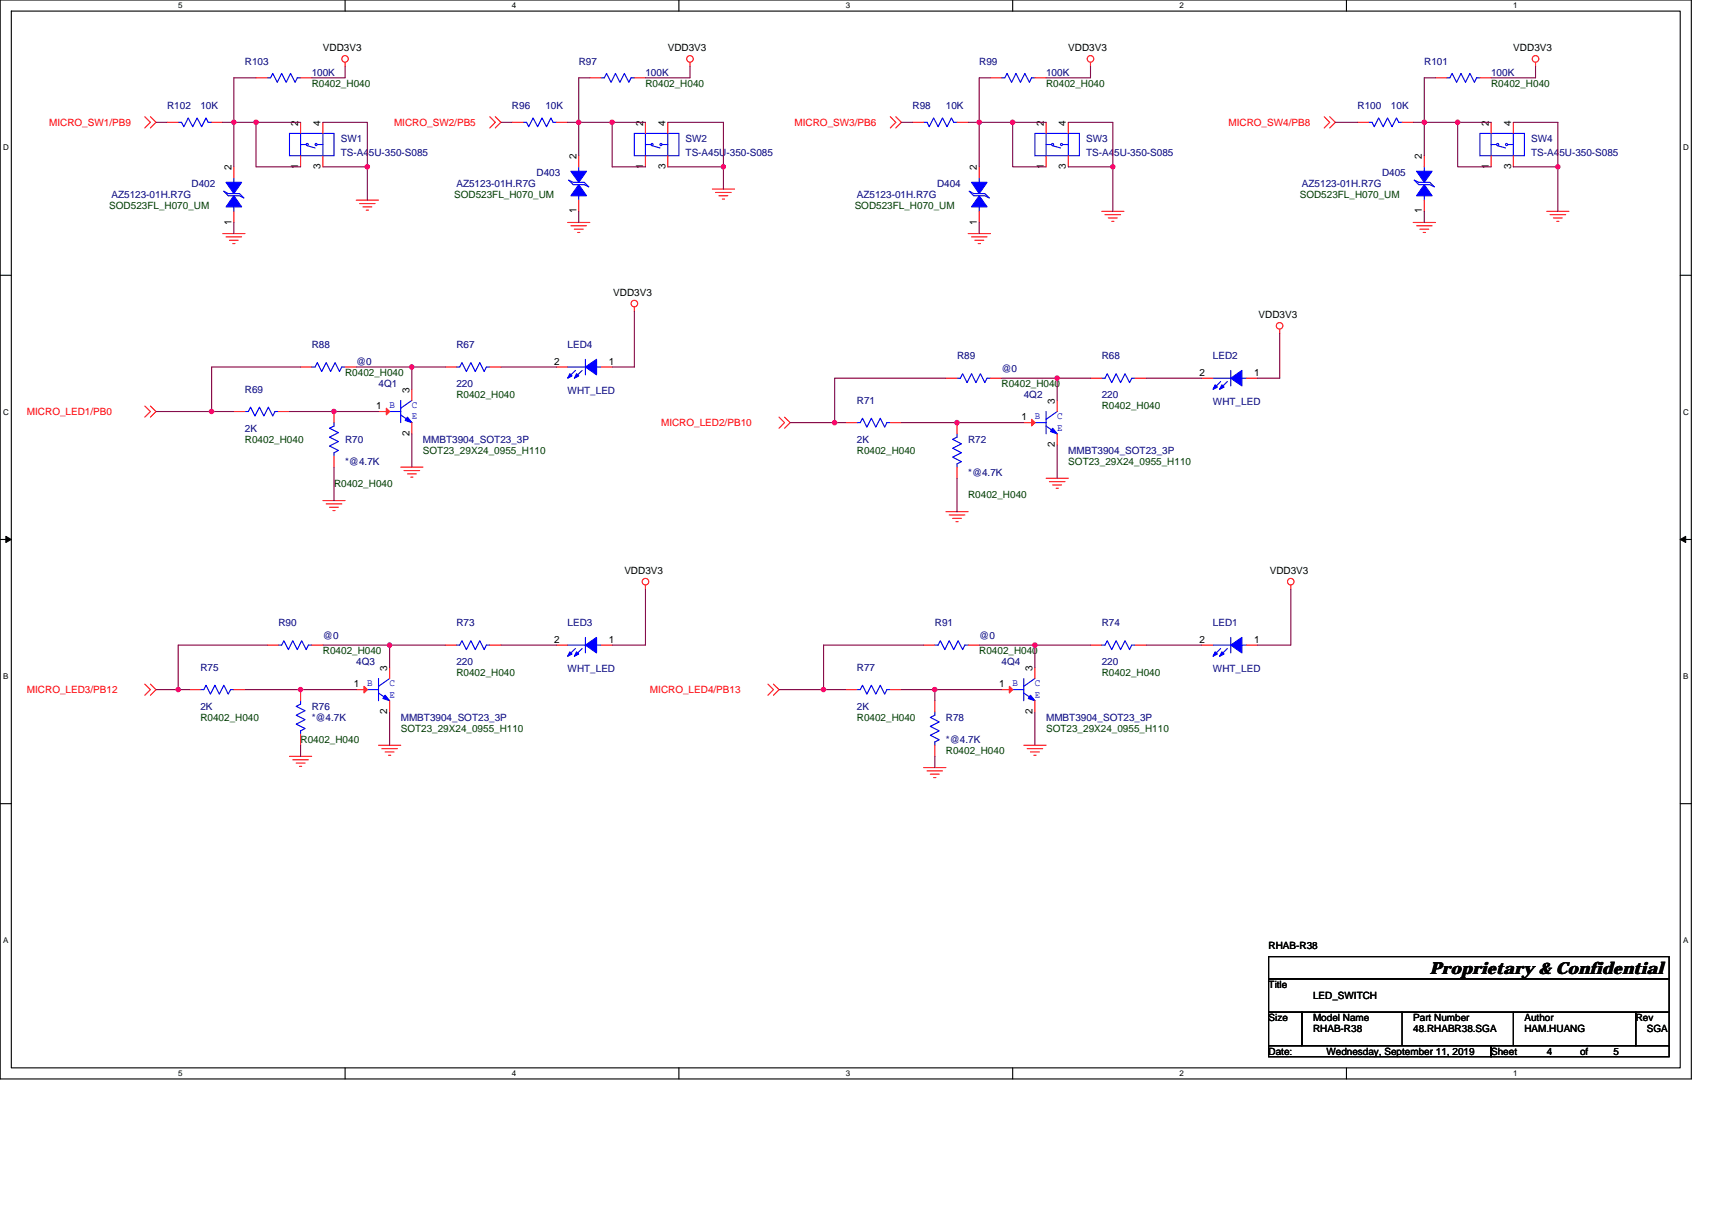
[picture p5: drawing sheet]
<svg xmlns="http://www.w3.org/2000/svg" width="297mm" height="210mm" viewBox="0 0 297 210" stroke-linecap="round" stroke-linejoin="round" font-family="sans-serif">
<path d="M0 0h293.5v187.2h-293.5zM2 1.9h289.5v183.4h-289.5z" fill="none" stroke="#000" stroke-width=".19"/>
<g fill="#fff">
<path d="M30.9 .2h.8v1.6h-.8z"/>
<path d="M30.9 185.5h.8v1.6h-.8z"/>
</g>
<path d="M59.9 0v1.9M59.9 185.3v1.9" fill="none" stroke="#000" stroke-width=".19"/>
<g fill="#fff">
<path d="M88.8 .2h.8v1.6h-.8z"/>
<path d="M88.8 185.5h.8v1.6h-.8z"/>
</g>
<path d="M117.8 0v1.9M117.8 185.3v1.9" fill="none" stroke="#000" stroke-width=".19"/>
<g fill="#fff">
<path d="M146.7 .2h.8v1.6h-.8z"/>
<path d="M146.7 185.5h.8v1.6h-.8z"/>
</g>
<path d="M175.7 0v1.9M175.7 185.3v1.9" fill="none" stroke="#000" stroke-width=".19"/>
<g fill="#fff">
<path d="M204.7 .2h.7v1.6h-.7z"/>
<path d="M204.7 185.5h.7v1.6h-.7z"/>
</g>
<path d="M233.6 0v1.9M233.6 185.3v1.9" fill="none" stroke="#000" stroke-width=".19"/>
<g fill="#fff">
<path d="M262.6 .2h.7v1.6h-.7z"/>
<path d="M262.6 185.5h.7v1.6h-.7z"/>
<path d="M.5 24.8h1v1.6h-1z"/>
<path d="M292 24.8h1v1.6h-1z"/>
<path d="M.5 70.7h1v1.5h-1z"/>
<path d="M292 70.7h1v1.5h-1z"/>
</g>
<path d="M0 47.8h2M291.5 47.8h2" fill="none" stroke="#000" stroke-width=".19"/>
<g fill="#fff">
<path d="M.5 116.5h.9v1.6h-.9z"/>
<path d="M292 116.5h.9v1.6h-.9z"/>
</g>
<path d="M0 93.6h2M291.5 93.6h2" fill="none" stroke="#000" stroke-width=".19"/>
<path d="M1 93.1l1 .5-1 .5zM291.5 93.6l1-.5v1z" fill="#000" stroke="#000" stroke-width=".17"/>
<g fill="#fff">
<path d="M.5 162.4h.9v1.5h-.9z"/>
<path d="M292 162.4h.9v1.5h-.9z"/>
</g>
<path d="M0 139.5h2M291.5 139.5h2M220.1 175.7h5.8v5.8h-5.8zM220.1 166h69.5v3.9h-69.5zM220.1 169.9h69.5v5.8h-69.5zM225.9 175.7h57.9v5.8h-57.9zM243.3 175.7v5.8M262.6 175.7v5.8M283.8 175.7h5.8v5.8h-5.8zM220.1 181.5h38.6v1.9h-38.6zM258.7 181.5h30.9v1.9h-30.9z" fill="none" stroke="#000" stroke-width=".19"/>
<g fill="none" stroke="#f00" stroke-width=".19">
<path d="M44.4 13.5h2M52.2 13.5h1.9M59.9 10.8v.8M102.3 13.5h2M110.1 13.5h1.9M119.7 10.8v.8M171.8 13.5h2M179.6 13.5h1.9M189.2 10.8v.8M249.1 13.5h1.9M256.8 13.5h1.9M266.4 10.8v.8"/>
<path d="M25.1 20.3l1 .9-1 1M26.1 20.3l1 .9-1 1M29 21.2h1.9M36.7 21.2h1.9M40.6 36.7v1.9M40.6 29v1.9M52.2 27v2M52.2 21.2v2M56 27v2M56 21.2v2M61.8 34.7h3.9M62.4 35.3h2.7"/>
<path d="M63 35.9h1.5M63.5 36.5h.4M85 20.3l.9 .9-.9 1M85.9 20.3l1 .9-1 1M88.8 21.2h2M96.6 21.2h1.9M98.5 38.6h3.8M99.1 39.2h2.7M99.6 39.8h1.6M100.4 34.7v2M100.4 27v2M112 27v2"/>
<path d="M112 21.2v2M115.9 27v2M115.9 21.2v2M123.6 32.8h3.8M124.2 33.4h2.7M124.7 34h1.6M125.3 34.5h.4M154.5 20.3l.9 .9-.9 1M155.4 20.3l1 .9-1 1M158.3 21.2h1.9M166 21.2h2M169.9 36.7v1.9"/>
<path d="M169.9 29v1.9M181.5 27v2M181.5 21.2v2M185.4 27v2M185.4 21.2v2M191.2 36.7h3.8M191.7 37.3h2.7M192.3 37.8h1.5M192.9 38.4h.4M229.8 20.3l.9 .9-.9 1M230.7 20.3l1 .9-1 1M235.5 21.2h2"/>
<path d="M243.3 21.2h1.9M245.2 38.6h3.9M245.8 39.2h2.7M246.4 39.8h1.5M247.1 34.7v2M247.1 27v2M258.7 27v2M258.7 21.2v2M262.6 27v2M262.6 21.2v2M268.4 36.7h3.8M268.9 37.3h2.7"/>
<path d="M269.5 37.8h1.6M270.1 38.4h.4M38.6 40.5h3.9M39.2 41.1h2.7M39.8 41.7h1.5M40.4 42.3h.4M100.2 40.3h.4M110.1 53.3v.7M168 40.5h3.8M168.6 41.1h2.7M169.1 41.7h1.6M169.7 42.3h.4"/>
<path d="M222 57.1v.8M246.9 40.3h.4M25.1 70.5l1 .9-1 1M26.1 70.5l1 .9-1 1M40.6 71.4h1.9M48.3 71.4h1.9M52.2 63.7h1.9M58 71.4v1.9M58 79.1v2M59.9 63.7h1.9M65.7 71.4h1.9M71.5 67.6v1.9"/>
<path d="M71.5 73.3v2M77.3 63.7h1.9M85 63.7h1.9M96.6 63.7h1.9M104.3 63.7h1.9M135.2 72.4l.9 .9-.9 1M136.1 72.4l1 .9-1 1M146.7 73.3h2M154.5 73.3h1.9M164.1 65.6h1.9M166 73.3v2M171.8 65.6h2"/>
<path d="M177.6 73.3h2M183.4 69.5v1.9M183.4 75.3v1.9M189.2 65.6h2M196.9 65.6h2M208.5 65.6h2M216.2 65.6h2M56 86.9h3.9M56.6 87.4h2.7M57.2 88h1.5M57.8 88.6h.3M69.5 81.1h3.9"/>
<path d="M70.1 81.7h2.7M70.7 82.2h1.5M71.3 82.8h.3M164.1 88.8h3.9M164.7 89.4h2.7M165.3 90h1.5M165.9 90.5h.3M166 81.1v1.9M181.5 83h3.9M182.1 83.6h2.7M182.6 84.2h1.6M183.2 84.7h.4"/>
<path d="M25.1 118.7l1 1-1 .9M26.1 118.7l1 1-1 .9M32.8 119.7h2M40.6 119.7h1.9M46.4 112h1.9M52.2 119.7v1.9M54.1 112h1.9M61.8 119.7h1.9M67.6 115.8v2M77.3 112h1.9M85 112h1.9M96.6 112h1.9"/>
<path d="M104.3 112h1.9M112 101.5v.8M133.2 118.7l1 1-1 .9M134.2 118.7l1 1-1 .9M146.7 119.7h2M154.5 119.7h1.9M160.2 112h2M168 112h1.9M173.8 119.7h1.9M179.6 115.8v2M189.2 112h2M196.9 112h2"/>
<path d="M208.5 112h2M216.2 112h2M224 101.5v.8M50.2 131.3h3.9M50.8 131.8h2.7M51.4 132.4h1.5M52 133h.3M52.2 127.4v1.9M65.7 129.3h3.8M66.2 129.9h2.8M66.8 130.5h1.6M67.4 131.1h.4"/>
<path d="M67.6 121.6v1.9M160.2 133.2h3.9M160.8 133.8h2.7M161.4 134.3h1.6M162 134.9h.4M162.2 121.6v1.9M162.2 129.3v2M177.6 129.3h3.9M178.2 129.9h2.7M178.8 130.5h1.5M179.4 131.1h.4M179.6 121.6v1.9"/>
<circle cx="59.9" cy="10.2" r=".57"/>
<circle cx="119.7" cy="10.2" r=".57"/>
<circle cx="189.2" cy="10.2" r=".57"/>
<circle cx="266.4" cy="10.2" r=".57"/>
<circle cx="110.1" cy="52.7" r=".57"/>
<circle cx="222" cy="56.5" r=".57"/>
<circle cx="112" cy="100.9" r=".57"/>
<circle cx="223.9" cy="100.9" r=".57"/>
</g>
<g fill="none" stroke="#00f" stroke-width=".19">
<path d="M46.4 13.5h.5l.4-.8 .8 1.6 .8-1.6 .8 1.6 .7-1.6 .8 1.6 .4-.8h.6M104.3 13.5h.6l.3-.8 .8 1.6 .8-1.6 .8 1.6 .7-1.6 .8 1.6 .4-.8h.6M173.8 13.5h.5l.4-.8 .8 1.6 .8-1.6 .8 1.6 .7-1.6 .8 1.6 .4-.8h.6M251 13.5h.6l.3-.8 .8 1.6 .8-1.6 .8 1.6 .7-1.6 .8 1.6 .4-.8h.6M30.9 21.2h.6l.4 .8 .8-1.5 .7 1.5 .8-1.5 .8 1.5 .7-1.5 .4 .7h.6M38.8 33.2l.8 .4h1.9l.8 .8-.8-.4h-1.9zM40.6 35.9v.8M40.6 30.9v1.1M50.2 23.2h7.8v3.8h-7.8zM52.2 23.2v3.8M52.2 25.1h.9M53.2 24.9h.2v.3h-.2z"/>
<path d="M53.3 25.3l1.4 .4M54.7 24.9h.3v.3h-.3zM55.1 25.1h.9M56 23.2v3.8M90.8 21.2h.6l.3 .8 .8-1.5 .8 1.5 .7-1.5 .8 1.5 .8-1.5 .4 .7h.6M98.7 31.3l.8 .3h1.9l.7 .8-.7-.4h-1.9zM100.4 34v.7M100.4 29v1.1M110.1 23.2h7.7v3.8h-7.7zM112 23.2v3.8M112 25.1h1M113 24.9h.3v.3h-.3z"/>
<path d="M113.2 25.3l1.3 .4M114.6 24.9h.2v.3h-.2zM114.9 25.1h1M115.9 23.2v3.8M160.2 21.2h.6l.4 .8 .8-1.5 .8 1.5 .7-1.5 .8 1.5 .8-1.5 .4 .7h.5M168.2 33.2l.7 .4h2l.7 .8-.7-.4h-2zM169.9 35.9v.8M169.9 30.9v1.1M179.6 23.2h7.7v3.8h-7.7zM181.5 25.1h1M181.5 23.2v3.8M182.5 24.9h.3v.3h-.3z"/>
<path d="M182.6 25.3l1.4 .4M184 24.9h.3v.3h-.3zM184.4 25.1h1M185.4 23.2v3.8M237.5 21.2h.6l.3 .8 .8-1.5 .8 1.5 .7-1.5 .8 1.5 .8-1.5 .4 .7h.6M245.4 31.3l.8 .3h1.9l.8 .8-.8-.4h-1.9zM247.1 34v.7M247.1 29v1.1M256.8 23.2h7.7v3.8h-7.7zM258.7 25.1h1M258.7 23.2v3.8M259.7 24.9h.3v.3h-.3z"/>
<path d="M259.9 25.3l1.3 .4M261.3 24.9h.2v.3h-.2zM261.6 25.1h1M262.6 23.2v3.8M42.5 71.4h.6l.4-.7 .7 1.5 .8-1.5 .8 1.5 .8-1.5 .7 1.5 .4-.8h.6M54.1 63.7h.6l.4-.8 .7 1.6 .8-1.6 .8 1.6 .7-1.6 .8 1.6 .4-.8h.6M58 73.3v.6l-.8 .4 1.5 .8-1.5 .8 1.5 .7-1.5 .8 1.5 .8-.7 .4v.5M67.6 71.4h1.9M69.5 72l2 1.3M69.5 69.5v3.8M71.5 69.5l-2 1.3M79.2 63.7h.6l.4-.8 .7 1.6 .8-1.6 .8 1.6 .7-1.6 .8 1.6 .4-.8h.6"/>
<path d="M98.5 63.7h3.1M99.8 64.3l-1.1 1.1M101 64.3l-1.2 1.1M101.6 62.4v2.6M103.5 63.7h.8M148.7 73.3h.6l.3-.7 .8 1.5 .8-1.5 .8 1.5 .7-1.5 .8 1.5 .4-.8h.6M166 65.6h.6l.4-.7 .8 1.5 .8-1.5 .7 1.5 .8-1.5 .8 1.5 .4-.8h.5M166 75.3v.6l-.7 .3 1.5 .8-1.5 .8 1.5 .8-1.5 .7 1.5 .8-.8 .4v.6M179.6 73.3h1.9M181.5 73.9l1.9 1.4M181.5 71.4v3.9M183.4 71.4l-1.9 1.4"/>
<path d="M191.2 65.6h.5l.4-.7 .8 1.5 .8-1.5 .7 1.5 .8-1.5 .8 1.5 .4-.8h.5M210.5 65.6h3M211.8 66.2l-1.2 1.2M213 66.2l-1.2 1.2M213.5 64.3v2.7M215.5 65.6h.7M34.8 119.7h.6l.3-.8 .8 1.6 .8-1.6 .8 1.6 .7-1.6 .8 1.6 .4-.8h.6M48.3 112h.6l.4-.8 .7 1.5 .8-1.5 .8 1.5 .7-1.5 .8 1.5 .4-.7h.6M63.7 119.7h2M65.7 117.8v3.8M67.6 117.8l-1.9 1.3M79.2 112h.6l.4-.8 .7 1.5 .8-1.5 .8 1.5 .7-1.5 .8 1.5 .4-.7h.6"/>
<path d="M98.5 112h3.1M99.8 112.5l-1.1 1.2M101 112.5l-1.2 1.2M101.6 110.6v2.7M103.5 112h.8M148.7 119.7h.6l.3-.8 .8 1.6 .8-1.6 .8 1.6 .7-1.6 .8 1.6 .4-.8h.6M162.2 112h.6l.3-.8 .8 1.5 .8-1.5 .8 1.5 .7-1.5 .8 1.5 .4-.7h.6M175.7 119.7h1.9M177.6 117.8v3.8M179.6 117.8l-2 1.3M191.2 112h.5l.4-.8 .8 1.5 .8-1.5 .7 1.5 .8-1.5 .8 1.5 .4-.7h.5M210.5 112h3"/>
<path d="M211.8 112.5l-1.2 1.2M213 112.5l-1.2 1.2M213.5 110.6v2.7M215.5 112h.7M52.2 121.6v.6l-.8 .4 1.5 .7-1.5 .8 1.5 .8-1.5 .8 1.5 .7-.7 .4v.6M65.7 120.3l1.9 1.3M162.2 123.5v.6l-.8 .4 1.6 .8-1.6 .7 1.6 .8-1.6 .8 1.6 .8-.8 .4v.5M177.6 120.3l2 1.3"/>
</g>
<g fill="#00f" stroke="#00f" stroke-width=".19">
<path d="M100.4 32l1.4 2h-2.7z" fill-rule="evenodd"/>
<path d="M99.1 29.7h2.7l-1.4 1.9z" fill-rule="evenodd"/>
<path d="M169.9 34l1.4 1.9h-2.7z" fill-rule="evenodd"/>
<path d="M168.6 31.6h2.7l-1.4 2z" fill-rule="evenodd"/>
<path d="M178.8 120.7l.8 .9-1.2-.4z" fill-rule="evenodd"/>
<path d="M213.5 65.6l2-1.3v2.7z" fill-rule="evenodd"/>
<path d="M210.8 66.8l.4 .4-.7 .4z" fill-rule="evenodd"/>
<path d="M212 66.8l.4 .4-.8 .4z" fill-rule="evenodd"/>
<path d="M101.6 112l1.9-1.4v2.7z" fill-rule="evenodd"/>
<path d="M98.9 113.1l.3 .4-.7 .4z" fill-rule="evenodd"/>
<path d="M100 113.1l.4 .4-.8 .4z" fill-rule="evenodd"/>
<path d="M70.7 72.4l.8 .9-1.2-.3z" fill-rule="evenodd"/>
<path d="M101.6 63.7l1.9-1.3v2.6z" fill-rule="evenodd"/>
<path d="M98.9 64.9l.3 .3-.7 .4z" fill-rule="evenodd"/>
<path d="M100 64.9l.4 .3-.8 .4z" fill-rule="evenodd"/>
<path d="M182.6 74.3l.8 1-1.1-.4z" fill-rule="evenodd"/>
<path d="M247.1 32l1.4 2h-2.7z" fill-rule="evenodd"/>
<path d="M245.8 29.7h2.7l-1.4 1.9z" fill-rule="evenodd"/>
<path d="M213.5 112l2-1.4v2.7z" fill-rule="evenodd"/>
<path d="M210.8 113.1l.4 .4-.7 .4z" fill-rule="evenodd"/>
<path d="M212 113.1l.4 .4-.8 .4z" fill-rule="evenodd"/>
<path d="M40.6 34l1.3 1.9h-2.7z" fill-rule="evenodd"/>
<path d="M39.2 31.6h2.7l-1.3 2z" fill-rule="evenodd"/>
<path d="M66.8 120.7l.8 .9-1.2-.4z" fill-rule="evenodd"/>
</g>
<g fill="#f00" stroke="#f00" stroke-width=".19">
<path d="M175.1 119.1l.6 .6-.6 .5z"/>
<path d="M67 70.8l.6 .6-.6 .6z"/>
<path d="M179 72.8l.6 .5-.6 .6z"/>
<path d="M63.2 119.1l.5 .6-.5 .5z"/>
</g>
<g fill="none" stroke="#800040" stroke-width=".19">
<path d="M44.4 13.5h-3.8v7.7M59.9 11.6v1.9h-5.8M102.3 13.5h-1.9v7.7M119.7 11.6v1.9h-7.7M171.8 13.5h-1.9v7.7M189.2 11.6v1.9h-7.7M249.1 13.5h-2v7.7M266.4 11.6v1.9h-7.7M27.1 21.2h1.9M38.6 21.2h2M40.6 38.6v1.9M40.6 21.2h3.8"/>
<path d="M40.6 21.2v7.8M44.4 21.2v7.8h7.8M44.4 21.2h7.8M56 29h7.7M56 21.2h7.7v7.8M63.7 29v5.7M86.9 21.2h1.9M98.5 21.2h1.9M100.4 21.2v5.8M100.4 36.7v1.9M100.4 21.2h5.8M106.2 21.2v7.8h5.8"/>
<path d="M106.2 21.2h5.8M115.9 21.2h9.6v7.8M115.9 29h9.6M125.5 29v3.8M156.4 21.2h1.9M168 21.2h1.9M169.9 38.6v1.9M169.9 21.2v7.8M169.9 21.2h5.8M175.7 21.2h5.8M175.7 21.2v7.8h5.8M185.4 21.2h7.7v7.8"/>
<path d="M185.4 29h7.7M193.1 29v7.7M231.7 21.2h3.8M245.2 21.2h1.9M247.1 36.7v1.9M247.1 21.2h5.8M247.1 21.2v5.8M252.9 21.2v7.8h5.8M252.9 21.2h5.8M262.6 21.2h7.7v7.8M262.6 29h7.7M270.3 29v7.7"/>
<path d="M110.1 54v9.7h-3.9M222 57.9v7.7h-3.8M27.1 71.4h9.6M36.7 71.4h3.9M52.2 63.7h-15.5v7.7M61.8 63.7h9.7M65.7 71.4h-15.5M71.5 63.7v3.9M71.5 75.3v5.8M71.5 63.7h5.8M86.9 63.7h9.7M137.1 73.3h7.7"/>
<path d="M144.8 73.3h1.9M156.4 73.3h21.2M164.1 65.6h-19.3v7.7M173.8 65.6h9.6M183.4 65.6v3.9M183.4 77.2v5.8M183.4 65.6h5.8M198.9 65.6h9.6M58 81.1v5.8M166 83v5.8M27.1 119.7h3.8M30.9 119.7h1.9"/>
<path d="M42.5 119.7h19.3M46.4 112h-15.5v7.7M56 112h11.6M67.6 112v3.8M67.6 112h9.7M86.9 112h9.7M112 102.3v9.7h-5.8M135.2 119.7h7.7M142.9 119.7h3.8M156.4 119.7h5.8M160.2 112h-17.3v7.7M162.2 119.7v1.9"/>
<path d="M162.2 119.7h11.6M169.9 112h9.7M179.6 112h9.6M179.6 112v3.8M198.9 112h9.6M224 102.3v9.7h-5.8M52.2 129.3v2M67.6 123.5v5.8M162.2 131.3v1.9M179.6 123.5v5.8"/>
</g>
<g fill="#f0f" stroke="#f0f" stroke-width=".19">
<circle cx="193.1" cy="28.9" r=".38"/>
<circle cx="270.3" cy="28.9" r=".38"/>
<circle cx="71.4" cy="63.7" r=".38"/>
<circle cx="36.7" cy="71.4" r=".38"/>
<circle cx="67.6" cy="111.9" r=".38"/>
<circle cx="166" cy="73.3" r=".38"/>
<circle cx="183.4" cy="65.6" r=".38"/>
<circle cx="179.6" cy="111.9" r=".38"/>
<circle cx="125.5" cy="28.9" r=".38"/>
<circle cx="100.4" cy="21.2" r=".38"/>
<circle cx="169.9" cy="21.2" r=".38"/>
<circle cx="247.1" cy="21.2" r=".38"/>
<circle cx="106.2" cy="21.2" r=".38"/>
<circle cx="63.7" cy="28.9" r=".38"/>
<circle cx="40.6" cy="21.2" r=".38"/>
<circle cx="44.4" cy="21.2" r=".38"/>
<circle cx="175.7" cy="21.2" r=".38"/>
<circle cx="252.9" cy="21.2" r=".38"/>
<circle cx="144.8" cy="73.3" r=".38"/>
<circle cx="30.9" cy="119.7" r=".38"/>
<circle cx="142.9" cy="119.7" r=".38"/>
<circle cx="57.9" cy="71.4" r=".38"/>
<circle cx="52.1" cy="119.7" r=".38"/>
<circle cx="162.2" cy="119.7" r=".38"/>
</g>
<text font-size="2.9" x="248.1" y="169">Proprietary &amp; Confidential</text>
<g font-size="1.7" fill="#000080">
<text x="42.5" y="11.2">R103</text>
<text x="100.4" y="11.2">R97</text>
<text x="169.9" y="11.2">R99</text>
<text x="247.1" y="11.2">R101</text>
<text x="54.1" y="13.1">100K</text>
<text x="112" y="13.1">100K</text>
<text x="181.5" y="13.1">100K</text>
<text x="258.7" y="13.1">100K</text>
<text x="29" y="18.9">R102</text>
<text x="34.8" y="18.9">10K</text>
<text x="88.8" y="18.9">R96</text>
<text x="94.6" y="18.9">10K</text>
<text x="158.3" y="18.9">R98</text>
<text x="164.1" y="18.9">10K</text>
<text x="235.5" y="18.9">R100</text>
<text x="241.3" y="18.9">10K</text>
<text x="59.1" y="24.7">SW1</text>
<text x="59.1" y="27">TS-A45U-350-S085</text>
<text x="119" y="24.7">SW2</text>
<text x="119" y="27">TS-A45U-350-S085</text>
<text x="188.4" y="24.7">SW3</text>
<text x="188.4" y="27">TS-A45U-350-S085</text>
<text x="265.7" y="24.7">SW4</text>
<text x="265.7" y="27">TS-A45U-350-S085</text>
<text x="19.3" y="34.4">AZ5123-01H.R7G</text>
<text x="33.2" y="32.4">D402</text>
<text x="79.2" y="32.4">AZ5123-01H.R7G</text>
<text x="93.1" y="30.5">D403</text>
<text x="148.7" y="34.4">AZ5123-01H.R7G</text>
<text x="162.6" y="32.4">D404</text>
<text x="225.9" y="32.4">AZ5123-01H.R7G</text>
<text x="239.8" y="30.5">D405</text>
<text x="54.1" y="60.4">R88</text>
<text x="61.8" y="63.3">@0</text>
<text x="79.2" y="60.4">R67</text>
<text x="98.5" y="60.4">LED4</text>
<text x="166" y="62.4">R89</text>
<text x="173.8" y="64.5">@0</text>
<text x="191.2" y="62.4">R68</text>
<text x="210.5" y="62.4">LED2</text>
<text x="42.5" y="68.1">R69</text>
<text x="65.7" y="67.2">4Q1</text>
<text x="79.2" y="67.2">220</text>
<text x="98.5" y="68.3">WHT_LED</text>
<text x="148.7" y="70.1">R71</text>
<text x="177.6" y="69.1">4Q2</text>
<text x="191.2" y="69.1">220</text>
<text x="210.5" y="70.3">WHT_LED</text>
<text x="42.5" y="74.9">2K</text>
<text x="59.9" y="76.8">R70</text>
<text x="73.4" y="76.8">MMBT3904_SOT23_3P</text>
<text x="148.7" y="76.8">2K</text>
<text x="168" y="76.8">R72</text>
<text x="59.9" y="80.7">*@4.7K</text>
<text x="168" y="82.6">*@4.7K</text>
<text x="185.4" y="78.8">MMBT3904_SOT23_3P</text>
<text x="48.3" y="108.7">R90</text>
<text x="56" y="110.8">@0</text>
<text x="79.2" y="108.7">R73</text>
<text x="98.5" y="108.7">LED3</text>
<text x="162.2" y="108.7">R91</text>
<text x="169.9" y="110.8">@0</text>
<text x="191.2" y="108.7">R74</text>
<text x="210.5" y="108.7">LED1</text>
<text x="34.8" y="116.4">R75</text>
<text x="61.8" y="115.4">4Q3</text>
<text x="79.2" y="115.4">220</text>
<text x="98.5" y="116.6">WHT_LED</text>
<text x="148.7" y="116.4">R77</text>
<text x="173.8" y="115.4">4Q4</text>
<text x="191.2" y="115.4">220</text>
<text x="210.5" y="116.6">WHT_LED</text>
<text x="34.8" y="123.1">2K</text>
<text x="54.1" y="123.1">R76</text>
<text x="54.1" y="125.1">*@4.7K</text>
<text x="69.5" y="125.1">MMBT3904_SOT23_3P</text>
<text x="148.7" y="123.1">2K</text>
<text x="164.1" y="125.1">R78</text>
<text x="181.5" y="125.1">MMBT3904_SOT23_3P</text>
<text x="164.1" y="128.9">*@4.7K</text>
</g>
<g font-size="1.7">
<text x="56" y="8.9">VDD3V3</text>
<text x="115.9" y="8.9">VDD3V3</text>
<text x="185.4" y="8.9">VDD3V3</text>
<text x="262.6" y="8.9">VDD3V3</text>
<text x="51.7" y="21.8" transform="rotate(-90 51.7 21.8)">2</text>
<text x="55.6" y="21.8" transform="rotate(-90 55.6 21.8)">4</text>
<text x="111.6" y="21.8" transform="rotate(-90 111.6 21.8)">2</text>
<text x="115.5" y="21.8" transform="rotate(-90 115.5 21.8)">4</text>
<text x="181.1" y="21.8" transform="rotate(-90 181.1 21.8)">2</text>
<text x="185" y="21.8" transform="rotate(-90 185 21.8)">4</text>
<text x="258.3" y="21.8" transform="rotate(-90 258.3 21.8)">2</text>
<text x="262.2" y="21.8" transform="rotate(-90 262.2 21.8)">4</text>
<text x="40.2" y="29.5" transform="rotate(-90 40.2 29.5)">2</text>
<text x="51.7" y="29.3" transform="rotate(-90 51.7 29.3)">1</text>
<text x="55.6" y="29.3" transform="rotate(-90 55.6 29.3)">3</text>
<text x="100" y="27.6" transform="rotate(-90 100 27.6)">2</text>
<text x="111.6" y="29.3" transform="rotate(-90 111.6 29.3)">1</text>
<text x="115.5" y="29.3" transform="rotate(-90 115.5 29.3)">3</text>
<text x="169.5" y="29.5" transform="rotate(-90 169.5 29.5)">2</text>
<text x="181.1" y="29.3" transform="rotate(-90 181.1 29.3)">1</text>
<text x="185" y="29.3" transform="rotate(-90 185 29.3)">3</text>
<text x="246.7" y="27.6" transform="rotate(-90 246.7 27.6)">2</text>
<text x="258.3" y="29.3" transform="rotate(-90 258.3 29.3)">1</text>
<text x="262.2" y="29.3" transform="rotate(-90 262.2 29.3)">3</text>
<text x="40.2" y="39" transform="rotate(-90 40.2 39)">1</text>
<text x="100" y="37" transform="rotate(-90 100 37)">1</text>
<text x="169.5" y="39" transform="rotate(-90 169.5 39)">1</text>
<text x="246.7" y="37" transform="rotate(-90 246.7 37)">1</text>
<text x="106.4" y="51.4">VDD3V3</text>
<text x="218.4" y="55.2">VDD3V3</text>
<text x="96.2" y="63.3">2</text>
<text x="105.6" y="63.3">1</text>
<text x="208.1" y="65.2">2</text>
<text x="217.6" y="65.2">1</text>
<text x="65.3" y="71">1</text>
<text x="71.1" y="68.1" transform="rotate(-90 71.1 68.1)">3</text>
<text x="183" y="70.1" transform="rotate(-90 183 70.1)">3</text>
<text x="71.1" y="75.6" transform="rotate(-90 71.1 75.6)">2</text>
<text x="177.2" y="72.9">1</text>
<text x="183" y="77.6" transform="rotate(-90 183 77.6)">2</text>
<text x="108.3" y="99.6">VDD3V3</text>
<text x="220.3" y="99.6">VDD3V3</text>
<text x="96.2" y="111.5">2</text>
<text x="105.6" y="111.5">1</text>
<text x="208.1" y="111.5">2</text>
<text x="217.6" y="111.5">1</text>
<text x="61.4" y="119.3">1</text>
<text x="67.2" y="116.4" transform="rotate(-90 67.2 116.4)">3</text>
<text x="173.4" y="119.3">1</text>
<text x="179.2" y="116.4" transform="rotate(-90 179.2 116.4)">3</text>
<text x="67.2" y="123.9" transform="rotate(-90 67.2 123.9)">2</text>
<text x="179.2" y="123.9" transform="rotate(-90 179.2 123.9)">2</text>
<text x="220.1" y="164.7">RHAB-R38</text>
<text x="220.1" y="171.4">Title</text>
<text x="227.8" y="173.4">LED_SWITCH</text>
<text x="220.1" y="177.2">Size</text>
<text x="227.8" y="177.2">Model Name</text>
<text x="227.8" y="179.1">RHAB-R38</text>
<text x="245.2" y="179.1">48.RHABR38.SGA</text>
<text x="245.2" y="177.2">Part Number</text>
<text x="264.5" y="179.1">HAM.HUANG</text>
<text x="264.5" y="177.2">Author</text>
<text x="283.8" y="177.2">Rev</text>
<text x="285.7" y="179.1">SGA</text>
<text x="220.1" y="183">Date:</text>
<text x="230.1" y="183">Wednesday, September 11, 2019</text>
<text x="258.7" y="183">Sheet</text>
<text x="268.4" y="183">4</text>
<text x="274.1" y="183">of</text>
<text x="279.9" y="183">5</text>
</g>
<g font-size="1.7" fill="#004000">
<text x="54.1" y="15">R0402_H040</text>
<text x="112" y="15">R0402_H040</text>
<text x="181.5" y="15">R0402_H040</text>
<text x="258.7" y="15">R0402_H040</text>
<text x="78.8" y="34.4">SOD523FL_H070_UM</text>
<text x="225.5" y="34.4">SOD523FL_H070_UM</text>
<text x="19" y="36.3">SOD523FL_H070_UM</text>
<text x="148.3" y="36.3">SOD523FL_H070_UM</text>
<text x="59.9" y="65.2">R0402_H040</text>
<text x="79.2" y="69.1">R0402_H040</text>
<text x="173.8" y="67.2">R0402_H040</text>
<text x="191.2" y="71">R0402_H040</text>
<text x="42.5" y="76.8">R0402_H040</text>
<text x="73.4" y="78.8">SOT23_29X24_0955_H110</text>
<text x="148.7" y="78.8">R0402_H040</text>
<text x="185.4" y="80.7">SOT23_29X24_0955_H110</text>
<text x="58" y="84.5">R0402_H040</text>
<text x="168" y="86.5">R0402_H040</text>
<text x="56" y="113.5">R0402_H040</text>
<text x="169.9" y="113.5">R0402_H040</text>
<text x="79.2" y="117.4">R0402_H040</text>
<text x="191.2" y="117.4">R0402_H040</text>
<text x="34.8" y="125.1">R0402_H040</text>
<text x="148.7" y="125.1">R0402_H040</text>
<text x="52.2" y="128.9">R0402_H040</text>
<text x="69.5" y="127">SOT23_29X24_0955_H110</text>
<text x="164.1" y="130.9">R0402_H040</text>
<text x="181.5" y="127">SOT23_29X24_0955_H110</text>
</g>
<g font-size="1.7" fill="#f00">
<text x="8.5" y="21.8">MICRO_SW1/PB9</text>
<text x="68.4" y="21.8">MICRO_SW2/PB5</text>
<text x="137.9" y="21.8">MICRO_SW3/PB6</text>
<text x="213.1" y="21.8">MICRO_SW4/PB8</text>
<text x="4.7" y="72">MICRO_LED1/PB0</text>
<text x="114.7" y="73.9">MICRO_LED2/PB10</text>
<text x="4.7" y="120.3">MICRO_LED3/PB12</text>
<text x="112.8" y="120.3">MICRO_LED4/PB13</text>
</g>
<g font-size="1.7" fill="#00f">
<text x="67.6" y="70.9">B</text>
<text x="71.5" y="70.9">C</text>
<text x="71.5" y="72.8">E</text>
<text x="179.6" y="72.8">B</text>
<text x="183.4" y="74.7">E</text>
<text x="183.4" y="72.8">C</text>
<text x="63.7" y="119.1">B</text>
<text x="67.6" y="119.1">C</text>
<text x="175.7" y="119.1">B</text>
<text x="179.6" y="119.1">C</text>
<text x="67.6" y="121.1">E</text>
<text x="179.6" y="121.1">E</text>
</g>
<g font-size="1.4">
<text x="30.9" y="1.5">5</text>
<text x="88.8" y="1.5">4</text>
<text x="146.7" y="1.5">3</text>
<text x="204.7" y="1.5">2</text>
<text x="262.6" y="1.5">1</text>
<text x=".5" y="26.1">D</text>
<text x="292" y="26.1">D</text>
<text x=".5" y="71.9">C</text>
<text x="292" y="71.9">C</text>
<text x=".5" y="117.8">B</text>
<text x="292" y="117.8">B</text>
<text x=".5" y="163.6">A</text>
<text x="292" y="163.6">A</text>
<text x="30.9" y="186.8">5</text>
<text x="88.8" y="186.8">4</text>
<text x="146.7" y="186.8">3</text>
<text x="204.7" y="186.8">2</text>
<text x="262.6" y="186.8">1</text>
</g>
</svg>
